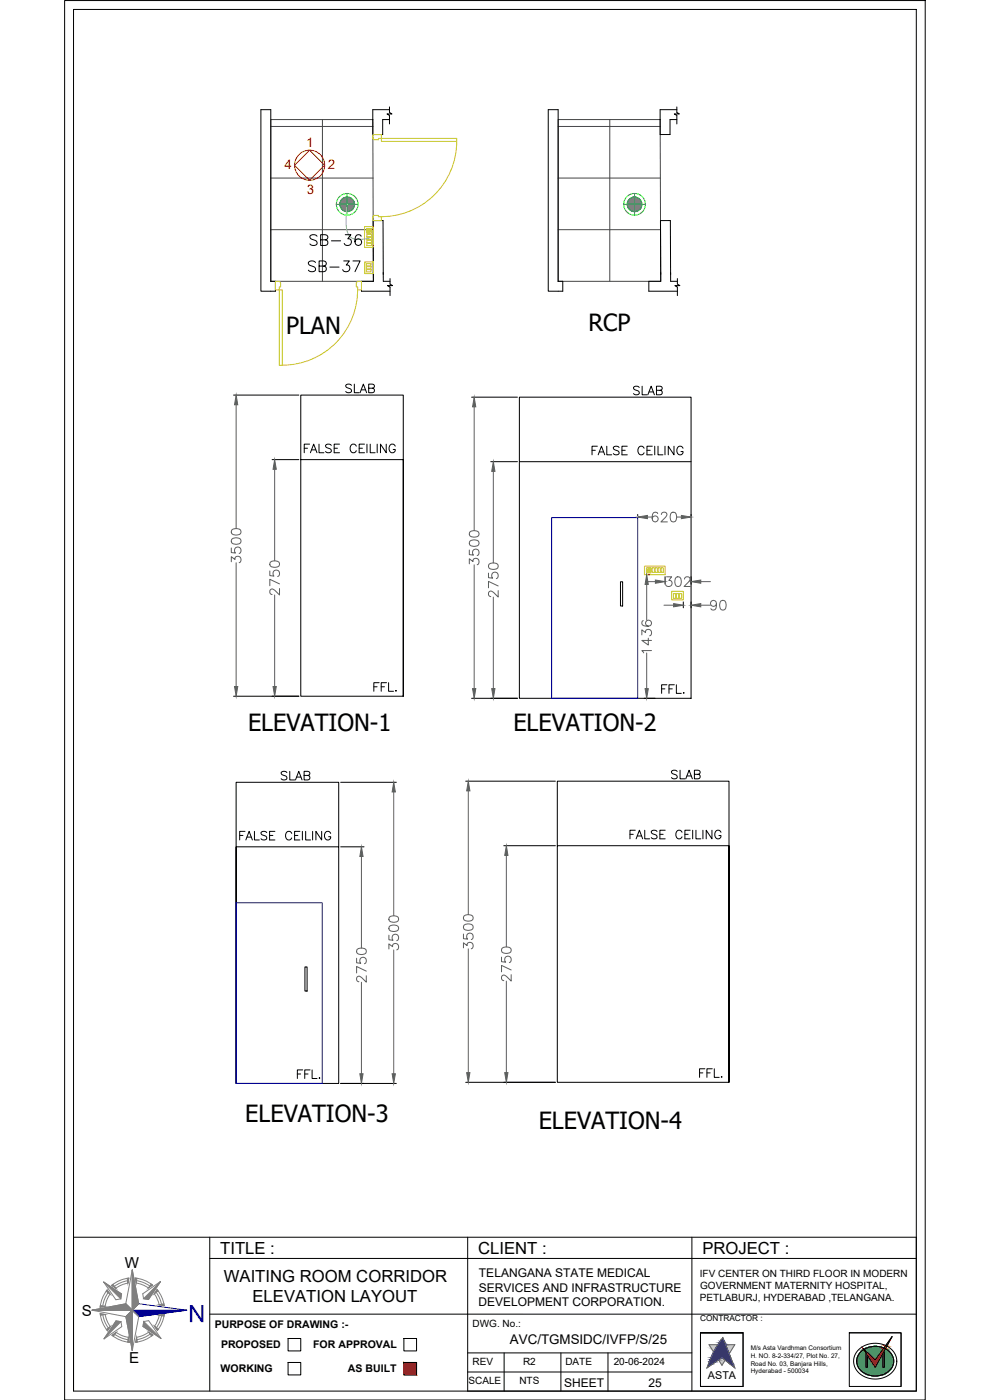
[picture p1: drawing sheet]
<svg xmlns="http://www.w3.org/2000/svg" width="297mm" height="420mm" viewBox="0 0 297 420" stroke-linecap="round" stroke-linejoin="round" font-family="sans-serif">
<!-- layer: ELE-LIGHTING WIRING -->
<path d="M81.2 35.9h30.7l.1 48.5h-30.8zM81.2 38h30.8M96.7 35.9v48.5M167.5 35.9h30.6l.1 48.5h-30.7zM167.5 38h30.7M183 35.9v48.5M81.2 53.4h30.8M167.5 53.4h30.7M81.2 68.9h30.8M167.5 68.9h30.7" fill="none" stroke="#454545" stroke-width=".3"/>
<!-- layer: walls -->
<path d="M81.2 32.9v51.5h1.4v3h-1.4M111.8 32.9l.1 7.5h2.9v-4.5M111.8 35.9h.1M167.5 32.9v51.5h1.4v3h-1.4M198.1 32.9v7.5h2.9v-4.5M112 66.2v18.2h-3.5M112 66.2h2.9l.1 18.2M112 81.8v.6M115 81.8v.6M194.7 84.4h3.5v-18.2h2.9l.1 18.2M198.2 81.8v.6M201.2 81.8v.6" fill="none" stroke="#000" stroke-width=".3"/>
<!-- layer: wall -->
<path d="M108.5 84.4v3M194.7 84.4v3" fill="none" stroke="#000" stroke-width=".3"/>
<!-- layer: ELE-4M UPS P.SB -->
<path d="M109.4 68h2.6v6.2h-2.6zM109.4 78.6h2.6v3.5h-2.6zM193.4 169.9h6.1v2.6h-6.1zM195.7 170.4h.6v1.4h-.6zM196.6 170.4h.6v1.4h-.6zM197.5 170.4h.6v1.4h-.6zM198.3 170.4h.7v1.4h-.7zM201.5 177.5h3.5v2.6h-3.5zM202 178.2h.7v1.4h-.7zM202.9 178.2h.7v1.4h-.7zM203.8 178.2h.7v1.4h-.7z" fill="none" stroke="#ffbf00" stroke-width=".3"/>
<!-- layer: ELE-12W UPS LIGHT -->
<g fill="none" stroke="#0f0" stroke-width=".3">
<path d="M104.2 58.1v6.5M190.4 58.1v6.5M100.9 61.3h6.5M187.1 61.3h6.5"/>
<circle cx="104.2" cy="61.3" r="2.21"/>
<circle cx="104.2" cy="61.3" r="3.3"/>
<circle cx="190.4" cy="61.3" r="2.21"/>
<circle cx="190.4" cy="61.3" r="3.3"/>
</g>
<g fill="none" stroke="#808080" stroke-width=".3">
<path d="M102.4 60l3.1 3.1M102.5 59.9l3.1 3.1M102.6 59.8l3.1 3.1-3.2-3.1M102.6 59.7l3.2 3.1M102.7 59.7l3.1 3.1M102.8 59.6l3.1 3.1M102.9 59.5l3.1 3.1M103 59.5l3 3M103 59.4l3.1 3.1M103.1 59.4l3 3M103.2 59.3l3 3M103.3 59.3l2.9 2.9"/>
<path d="M103.4 59.3l2.8 2.8M103.4 59.2l2.9 2.9M103.5 59.2l2.8 2.8M103.6 59.2l2.7 2.7M103.7 59.2l2.6 2.6M103.8 59.1l2.6 2.6M103.9 59.1l2.5 2.5M104 59.1l2.4 2.4M104.1 59.1l2.3 2.3M104.2 59.1l2.2 2.2M104.4 59.1l2 2M104.5 59.1l1.9 1.9"/>
<path d="M104.6 59.2l1.7 1.7M104.8 59.2l1.5 1.5M105 59.3l1.2 1.2M105.2 59.4l.9 .9M105.5 59.5l.5 .5M188.6 60l3.1 3.1M188.7 59.9l3.1 3.1M188.7 59.8l3.2 3.2M188.8 59.8l3.1 3.1M188.9 59.7l3.1 3.1M189.1 59.6l3.1 3.1M189.1 59.5l3.1 3.1"/>
<path d="M189.2 59.5l3 3M189.3 59.4l3 3.1M189.3 59.4l3 3M189.4 59.3l3 3M189.5 59.3l2.9 2.9M189.6 59.3l2.8 2.8M189.7 59.2l2.8 2.9M189.7 59.2l2.8 2.8M189.8 59.2l2.7 2.7M189.9 59.2l2.6 2.6M190 59.1l2.6 2.6M190.1 59.1l2.5 2.5"/>
<path d="M190.2 59.1l2.4 2.4M190.3 59.1l2.3 2.3M190.5 59.1l2.1 2.2M190.6 59.1l2 2M190.7 59.1l1.9 1.9M190.8 59.2l1.8 1.7M191 59.2l1.5 1.5M191.2 59.3l1.3 1.2M191.4 59.4l1 .9M191.7 59.5l.5 .5M102 61.2l2.3 2.3M102 61.4l2.1 2.1"/>
<path d="M102 61.5l2 2M102 61.1l2.4 2.4M102 61l2.5 2.5M102 61.6l1.9 1.9M102 60.9l2.6 2.6M102 61.7l1.8 1.8M102 60.8l2.7 2.7M102 61.9l1.6 1.6M102 60.7l2.8 2.8M102.1 60.6l2.7 2.8M102.1 62.1l1.3 1.3M102.1 60.6l2.8 2.8"/>
<path d="M102.1 60.5l2.9 2.9M102.2 60.4l2.9 2.9M102.2 62.3l1 1M102.2 60.3l3 3M102.2 60.2l3.1 3.1M102.3 60.2l3 3M102.3 62.5l.7 .7M102.3 60.1l3.1 3.1M188.2 61.2l2.3 2.3M188.2 61.4l2.2 2.1M188.2 61.1l2.4 2.4M188.2 61.5l2 2"/>
<path d="M188.2 61.6l1.9 1.9M188.2 61l2.5 2.5M188.2 60.9l2.6 2.6M188.2 61.7l1.8 1.8M188.2 60.8l2.7 2.7M188.3 61.9l1.5 1.6M188.3 60.7l2.7 2.8M188.3 60.6l2.8 2.8M188.3 62.1l1.3 1.3M188.3 60.6l2.9 2.8M188.3 60.5l2.9 2.9M188.4 60.4l2.9 2.9"/>
<path d="M188.4 62.3l1.1 1M188.4 60.3l3 3M188.5 60.2l3 3-3-3M188.5 62.5l.7 .7M188.5 60.1l3.1 3.1M192.1 62.7l-3.1-3.1 3 3.2"/>
</g>
<!-- layer: ELE-LIGHTING WIRING -->
<path d="M104.2 61.3l-.4 5.7a4.3 4.3 0 0 0 2.5 4.7l1.6 .2 2.9-.3" fill="none" stroke="#63d7b6" stroke-width=".3"/>
<!-- layer: 0 -->
<g fill="none" stroke="#000" stroke-width=".3">
<path d="M19.4 .2h258.2v420h-258.2zM22.1 2.8h252.8v414.7h-252.8zM78.3 32.9v54.5h2.9M111.8 32.9h5.1M114.8 35.9h2.1M116.9 32.1v1.6l.7 .5h-1.5l.8 .5v2.5M164.5 32.9v54.5h3M198.1 32.9h5M201 35.9h2.1M203.1 32.1v1.6l.7 .5h-1.5l.8 .5v2.5M108.5 87.4h8.5M115 84.4h2"/>
<path d="M117 83.6v1.7l.8 .4h-1.5l.7 .5v2.5M194.7 87.4h8.5M201.2 84.4h2M203.2 83.6v1.7l.8 .4h-1.5l.7 .5v2.5M70.1 118.6h19.6M141.5 119.2h13.8M155.8 119.2h51.5v90.4h-51.5zM81.6 137.9h8.1M90.2 137.9h30.8v71h-30.8v-90.3h30.8v90.3M147.2 138.6h8.1M155.8 138.6h51.5M191.3 154.4v.4"/>
<path d="M207.3 154.4v.4M186.2 174.6h.6v7.3h-.6zM194.6 172.5h.2M205 180.6v1.8M207.3 180.6v1.8M70.1 208.9h19.6M141.5 209.6h13.8M193.3 209.6h3.2M102.2 234.8h16.7M139.7 234.4h26.9M101.6 254.1h-30.8v71.1h30.8v-90.4h-30.8v90.4M102.2 254.1h7"/>
<path d="M151.2 253.8h15.4M167.2 253.8h51.5v71h-51.5v-90.4h51.5v90.4M91.5 290.2h.6v7.2h-.6zM102.2 325.2h16.7M139.7 324.8h26.9M140.3 371.3v46.2h134.6M274.9 371.3h-252.8v46.2M222.9 400h-12.7v16.1h12.7M254.8 400h15.6v16.1M210.2 416v-16h12.7v16"/>
</g>
<!-- layer: DOOR -->
<path d="M111.9 40.4h2.5v1.1h-.9v.4h-1.3l-.3-.4zM114.4 41.5h22.6v.9h-22.6zM137 42.4a22.6 22.6 0 0 1-23.5 22.6M112 64.9l.2-.3h1.3v.4h.9v1.2h-2.5zM82.6 84.4h1.2l.4 .4v1.3h-.4v.9h-1.2zM83.8 87h.9v22.6h-.9zM107.3 86.1a22.6 22.6 0 0 1-22.6 23.5M107.3 84.5l1.2-.1v2.6h-1.2v-.9h-.4v-1.3" fill="none" stroke="#c8c92d" stroke-width=".3"/>
<!-- layer: 0 -->
<path d="M165.5 155.3h25.8v54.3h-25.8zM70.8 270.9h25.9v54.3h-25.9z" fill="none" stroke="#00f" stroke-width=".3"/>
<!-- layer: ELE-4M RAW P.SB -->
<g fill="none" stroke="#ffbf00" stroke-width=".3">
<path d="M194 170.4h1.3v1.5h-1.3zM194.6 171.2l-.1 .1M194.6 170.9v.2l-.1-.1M194.6 171.2l-.1 .2M194.7 171.2l.2 .1M194.9 171.2h-.2"/>
<circle cx="194.7" cy="171.2" r=".49"/>
<circle cx="194.7" cy="171.2" r=".04"/>
</g>
<!-- layer: 0 -->
<g fill="none" stroke="#5e5e5e" stroke-width=".3">
<path d="M70.9 121.5v37.1M142.3 122.1v37.2M69.5 159.1a1.85 1.85 0 0 1 2.8 .4v.2a1.56 1.56 0 0 1-2.3 .7 .93 .93 0 0 1-.5-1.3zM82.4 140.8v27.5M141 159.7a2.26 2.26 0 0 1 2.6 0 .95 .95 0 0 1-.4 1.4 2.42 2.42 0 0 1-2.2-.3zM148 141.5v27.4M194.2 155.2h1.5M197.3 154.1a.83 .83 0 0 0-.8-.4 .83 .83 0 0 0-.7 .6 1.7 1.7 0 0 0 .7 2.3 .9 .9 0 0 0 1-.8 .9 .9 0 0 0-.8-1 .9 .9 0 0 0-1 .9M198.4 154.4l.2-.4 .4-.3h.5l.5 .3a.9 .9 0 0 1-.3 1.2l-1.4 1.4h1.9M201.5 153.9a.95 .95 0 0 1 1.4 .4 2.41 2.41 0 0 1-.3 2.2 .94 .94 0 0 1-1.4-.4 2.41 2.41 0 0 1 .3-2.2zM203 155.2h1.4M69.4 168.6v-1.5l1.1 .8a.97 .97 0 0 1 1.4-.9 .97 .97 0 0 1 .3 1.6l-.4 .3"/>
<path d="M69.4 164.4v1.4l1.2 .2a1.03 1.03 0 0 1 0-1.6 1.03 1.03 0 0 1 1.6 .2 1.03 1.03 0 0 1-.4 1.5M69.5 161.8a2.25 2.25 0 0 1 2.7 0 .95 .95 0 0 1-.4 1.4 2.41 2.41 0 0 1-2.3-.3zM70.9 168.9v37.1M81 171.4v1.4l1.2 .1a1.03 1.03 0 0 1 0-1.6 1.03 1.03 0 0 1 1.5 .2 1.03 1.03 0 0 1-.4 1.5M81.1 168.7a2.23 2.23 0 0 1 2.6 0 .94 .94 0 0 1-.4 1.4 2.41 2.41 0 0 1-2.2-.3zM82.4 178.6v27.4M83.9 176.6v2l-1.4-1.4a.87 .87 0 0 0-1.4-.2l-.1 .9 .2 .4 .5 .1M83.9 175.2l-2.9-1.3v1.9M140.8 169.2v-1.5l1.1 .8a.97 .97 0 0 1 1.6-.7 .97 .97 0 0 1-.3 1.7M140.8 165.1v1.4l1.3 .1a1.03 1.03 0 0 1-.1-1.6 1.03 1.03 0 0 1 1.6 .2 1.03 1.03 0 0 1-.4 1.5M141 162.4a2.26 2.26 0 0 1 2.6 0 .95 .95 0 0 1-.4 1.4 2.4 2.4 0 0 1-2.2-.3zM142.3 169.5v37.2"/>
<path d="M146.6 172v1.4l1.2 .1a1.03 1.03 0 0 1 0-1.5 1.03 1.03 0 0 1 1.5 .2 1.03 1.03 0 0 1-.4 1.5M146.7 169.4a2.26 2.26 0 0 1 2.6 0 .95 .95 0 0 1-.4 1.3 2.39 2.39 0 0 1-2.2-.2zM148 179.2v27.5M149.5 177.2v2l-1.4-1.4a.88 .88 0 0 0-1.4-.1l-.1 .8 .2 .4 .5 .1M149.5 175.9l-2.9-1.4v1.9M194 175.4v10.7M192.6 190.5v-1.5l1.1 .9a.97 .97 0 0 1 1.5-.8 .97 .97 0 0 1-.3 1.7M193 186.3a.86 .86 0 0 0-.3 1.2 1.74 1.74 0 0 0 2.8-.4 .9 .9 0 0 0-.8-1 .9 .9 0 0 0-1 .8 .9 .9 0 0 0 .8 1M194 196v10.7M194.5 191.5v2.1l-1.9-1.4h2.9M195.5 195.2h-2.9l.5 .7M199.2 181.6h2.9"/>
<path d="M210.3 181.6h2.9M215 181.1a.9 .9 0 0 1-1.3 .8 .9 .9 0 0 1-.3-1.4 .9 .9 0 0 1 1.4 .1 2.63 2.63 0 0 1-.2 2.3 .85 .85 0 0 1-1.3-.2M216.3 180.3a.94 .94 0 0 1 1.4 .4 2.42 2.42 0 0 1-.2 2.2 .95 .95 0 0 1-1.4-.4 2.39 2.39 0 0 1 .2-2.2zM118.1 237.7v37.1M140.5 237.3v37.2M108.4 257v27.5M151.9 256.7v27.5M116.8 278a1.86 1.86 0 0 1 2.8 .4v.3a1.68 1.68 0 0 1-2.9 0zM116.8 275.3a2.25 2.25 0 0 1 2.6 0 .94 .94 0 0 1-.4 1.3 2.39 2.39 0 0 1-2.2-.2zM139.2 277.7a2.23 2.23 0 0 1 2.6 0 .94 .94 0 0 1-.4 1.4 2.41 2.41 0 0 1-2.2-.3zM139.2 274.9a2.23 2.23 0 0 1 2.6 0 .94 .94 0 0 1-.4 1.4 2.41 2.41 0 0 1-2.2-.3zM107 287.6v1.4l1.2 .1a1.03 1.03 0 0 1 0-1.6 1.03 1.03 0 0 1 1.6 .2 1.03 1.03 0 0 1-.5 1.5"/>
<path d="M107.1 284.9a2.26 2.26 0 0 1 2.7 0 .94 .94 0 0 1-.5 1.4 2.37 2.37 0 0 1-2.2-.2zM108.4 294.8v27.5M109.9 292.8v2l-1.4-1.4a.9 .9 0 0 0-1.2-.3l-.3 .4v.6l.3 .4 .4 .1M109.9 291.4l-2.9-1.3v1.9M116.7 284.8v-1.5l1.1 .8a.97 .97 0 0 1 1.6-.7 .97 .97 0 0 1-.4 1.7M116.7 280.7v1.3l1.2 .2a1.03 1.03 0 0 1 0-1.6 1.03 1.03 0 0 1 1.5 .2 1.03 1.03 0 0 1-.4 1.5M118.1 285.1v37.2M139.1 284.5v-1.5l1.1 .8a.97 .97 0 0 1 1.5-.7 .97 .97 0 0 1-.3 1.6M139.1 280.3v1.4l1.2 .1a1.03 1.03 0 0 1 0-1.5 1.03 1.03 0 0 1 1.5 .2 1.03 1.03 0 0 1-.4 1.5M140.5 284.8v37.1M150.5 287.2v1.4l1.2 .2a1.03 1.03 0 0 1 0-1.6 1.03 1.03 0 0 1 1.5 .2 1.03 1.03 0 0 1-.4 1.5M150.6 284.6a1.85 1.85 0 0 1 2.8 .4v.3a1.56 1.56 0 0 1-2.4 .7 .94 .94 0 0 1-.4-1.4z"/>
<path d="M151.9 294.4v27.5M153.4 292.5v1.9l-1.4-1.4a.87 .87 0 0 0-1.4-.1l-.1 .8 .7 .6M153.4 291.1l-2.9-1.4v2"/>
</g>
<g fill="#5e5e5e" stroke="#5e5e5e" stroke-width=".3">
<path d="M142.3 119.2l.5 2.9h-1z"/>
<path d="M141.8 206.7h1l-.5 2.9z"/>
<path d="M148 138.6l.5 2.9h-1z"/>
<path d="M147.5 206.7h1l-.5 2.9z"/>
<path d="M191.3 155.2l2.9-.5v1z"/>
<path d="M204.4 154.7l2.9 .5-2.9 .5z"/>
<path d="M202.1 181.1l2.9 .5-2.9 .5z"/>
<path d="M207.3 181.6l3-.5v1z"/>
<path d="M194 172.5l.5 2.9h-1z"/>
<path d="M193.5 206.7h1l-.5 2.9z"/>
<path d="M118.1 234.8l.5 2.9h-.9z"/>
<path d="M117.7 322.3h.9l-.5 2.9z"/>
<path d="M108.4 254.1l.5 2.9h-.9z"/>
<path d="M108 322.3h.9l-.5 2.9z"/>
<path d="M140.5 234.4l.5 2.9h-1z"/>
<path d="M140 321.9h1l-.5 2.9z"/>
<path d="M151.9 253.8l.5 2.9h-1z"/>
<path d="M151.4 321.9h1l-.5 2.9z"/>
<path d="M70.9 118.6l.4 2.9h-.9z"/>
<path d="M70.4 206h.9l-.4 2.9z"/>
<path d="M82.4 137.9l.5 2.9h-1z"/>
<path d="M81.9 206h1l-.5 2.9z"/>
</g>
<!-- layer: HATCH -->
<path d="M274.9 371.3v46.2" fill="none" stroke="#000" stroke-width=".3"/>
<!-- layer: TITLE -->
<g fill="none" stroke="#808080" stroke-width=".3">
<path d="M27.6 393.2h12.1l-1.9 2 1.9-2zM30.9 394.6l.7 2.4 .9 1.6M31.1 384.7l5.4 3.6-.3 1.5-1.4 .3zM32.2 387.1l.8 1.3-.9 1.7-.6 1.9-1.4 .3a9.7 9.7 0 0 1 2.1-5.2zM32.2 399.4a9.7 9.7 0 0 1-2.1-5.2l1.5 .3 .5 1.9 1 1.7-.9 1.3M32.4 388l-.9 1.6-.7 2.3M33.5 385.8a9.7 9.7 0 0 1 5.2-2.2l-.3 1.5-1.9 .5-1.7 1zM34.8 396.4l1.5 .3 .2 1.4-5.3 3.7zM37.7 391.3l2 1.9-2-1.9M37.7 391.3l-10.1 1.9 10.2 2 1.9 10.1 1.9-10.2M38.3 384.4l-2.4 .7-1.6 .9M39.7 381.1v12.1v-12.1"/>
<path d="M40.6 383.6a9.7 9.7 0 0 1 5.2 2.1l-1.3 .8-1.7-.9-1.9-.5zM41 384.3l2.3 .7 1.6 .9M41.6 391.3l-1.9-10.2-2 10.2M41.6 391.3l-1.9 1.9v12.1v-12.1l1.9 1.9-1.9-1.9zM42.8 388.3l5.4-3.7-3.6 5.4-1.5-.2zM43.1 396.6l1.5-.2 3.7 5.3-5.4-3.6zM46.9 387.9l1.1 2 .5 1.8M47.1 387l1.3 1.9 .9 2.9-1.5-.2-.6-1.7-.9-1.6zM47.8 394.7l1.5-.2-.6 2.2-1.5 2.6-.8-1.3 .8-1.5zM48.5 394.6l-.4 1.8-1.2 2M33.6 400.7l1.3-.8 1.7 .9 1.9 .5 .3 1.5M33.6 400.7a9.7 9.7 0 0 0 5.2 2.1"/>
<path d="M34.4 400.5l1.6 .9 2.4 .7M45 400.4l-1.5 .9-2.4 .7M45.9 400.6a9.7 9.7 0 0 1-5.2 2.2l.3-1.5 1.9-.5 1.7-1 1.3 .8"/>
</g>
<g fill="#808080" stroke="#808080" stroke-width=".3">
<path d="M39.7 381.1l1.9 10.2-1.9 1.9z"/>
<path d="M39.7 393.2v12.1l-1.9-10.1z"/>
<path d="M44.6 399.8l1.3 .8-.4 .4z"/>
<path d="M43.1 396.6l5.2 5.1-5.4-3.6z"/>
<path d="M46.4 398l1.1 .9-.3 .4z"/>
<path d="M41 401.3l.2 1.5h-.5z"/>
<path d="M38.5 401.3l.3 1.5h-.5z"/>
<path d="M31.9 399l1.2-.9-.9 1.3z"/>
<path d="M33.6 400.7l1.3-.8-.9 1.2z"/>
<path d="M34.8 396.4l1.5 .3-5.1 5.1z"/>
<path d="M27.6 393.2l10.1-1.9 2 1.9z"/>
<path d="M30.1 394.2l1.5 .3-1.5 .2z"/>
<path d="M30.1 391.8l1.4 .2-1.4 .3z"/>
<path d="M48.2 384.6l-3.6 5.4-1.5-.2z"/>
<path d="M45.3 385.4l.5 .3-1.3 .8z"/>
<path d="M47.1 387l.3 .4-1.1 .9z"/>
<path d="M40.6 383.6h.5l-.2 1.5z"/>
<path d="M31.1 384.7l5.4 3.6-.3 1.5z"/>
<path d="M38.1 383.7l.6-.1-.3 1.5z"/>
<path d="M32.2 387.1l.8 1.3-1.2-.9z"/>
<path d="M33.5 385.8l.4-.3 .9 1.1z"/>
<path d="M47.7 391.6l1.5-.3 .1 .5z"/>
<path d="M47.8 394.7l1.5-.2-.1 .5z"/>
</g>
<path d="M41.6 391.3l14.4 1.9-14.4 1.9" fill="none" stroke="#00f" stroke-width=".3"/>
<path d="M39.7 393.2h16.3l-14.4 1.9z" fill="#00f" stroke="#00f" stroke-width=".3"/>
<!-- layer: MEP_HVAC_TEXT -->
<path d="M62.9 377.7h212M62.9 371.3v46.2M207.6 371.3v46.2M62.9 394.4h77.4M140.3 394.4h134.6M140.3 406h67.3M140.3 411.8h67.3M151.3 406v11.5M168.3 406v11.5M182.4 406v11.5" fill="none" stroke="#000" stroke-width=".3"/>
<!-- layer: 0.0 -->
<path d="M210.2 400h12.7v16.1h-12.7zM222.9 400h-12.7v16.1M254.8 400h15.6v16.1h-15.6zM86.4 401.7h3.8v3.7h-3.8zM86.4 408.9h3.8v3.7h-3.8zM121.2 401.7h3.8v3.7h-3.8zM121.2 408.9h3.8v3.7h-3.8zM257.6 405.1l1.6-1.2 2.2-.7h2.4l2.2 .7 1.6 1.2 1.2 1.8 .3 1.9-.5 1.7-1.5 1.9-2.5 1.2-2.8 .2-2.6-.7-1.9-1.5-1.1-2.1 .1-2.2 .5-1.2zM258.3 405.6a6.2 6.2 0 0 1 9.5 1.3 4.5 4.5 0 0 1-4.2 6 5.3 5.3 0 0 1-6.6-4.4 3.9 3.9 0 0 1 1.3-2.9zM259 404.8l3.6 3.4 5.1-7.1-5.1 9.2zM259.8 406v4.3h.5v-3.5M265.4 405.3v5h-.5v-4.1" fill="none" stroke="#000" stroke-width=".3"/>
<!-- layer: MEP_HVAC_TEXT -->
<path d="M121.2 408.9l3.8 3.7v-3.7zM121.2 408.9l3.8 3.7h-3.8z" fill="#f00" stroke="#f00" stroke-width=".3"/>
<!-- layer: 0.0 -->
<g fill="#000" stroke="#000" stroke-width=".3">
<path d="M265.4 405.3v.7h-.4z"/>
<path d="M259.8 406.2l.5 .6zM259.8 406.2l.5 .6h-.5z"/>
<path d="M259.8 406.8l.5 3.5v-3.5zM259.8 406.8l.5 3.5h-.5z"/>
<path d="M265 406l.4 .2zM265 406l.4 .2z"/>
<path d="M264.9 406.2l.5 4.1v-4.1zM264.9 406.2l.5 4.1h-.5z"/>
</g>
<g fill="#139b48" stroke="#139b48" stroke-width=".3">
<path d="M262.5 404.1h.3z"/>
<path d="M262.3 412.9h.6z"/>
<path d="M262.5 404.1h.4zM262.3 404.1h.6z"/>
<path d="M262.3 404.1h.7zM262.2 404.1h.8z"/>
<path d="M262.2 404.1h1zM262 404.1h1.2z"/>
<path d="M262 404.1h1.3zM261.9 404.1h1.4z"/>
<path d="M261.9 404.1h1.5zM261.8 404.1h1.6z"/>
<path d="M261.8 404.1h1.7zM261.7 404.1h1.8z"/>
<path d="M261.7 404.1h2zM261.5 404.1h2.2z"/>
<path d="M261.5 404.1l2.3 .1zM261.4 404.2h2.4z"/>
<path d="M261.4 404.2h2.5zM261.3 404.2h2.6z"/>
<path d="M261.3 404.2h2.7zM261.2 404.2h2.8z"/>
<path d="M261.2 404.2h3zM261 404.2h3.2z"/>
<path d="M261 404.2l3.3 .1zM260.9 404.3h3.4z"/>
<path d="M260.9 404.3h3.5zM260.8 404.3h3.6z"/>
<path d="M260.8 404.3h3.7zM260.7 404.3h3.8z"/>
<path d="M260.7 404.3l3.9 .1zM260.5 404.4h4.1z"/>
<path d="M260.5 404.4h4.2zM260.5 404.4h4.2z"/>
<path d="M260.5 404.4l4.4 .1zM260.3 404.5h4.6z"/>
<path d="M260.3 404.5h4.7zM260.2 404.5h4.8z"/>
<path d="M260.2 404.5h4.9zM260.1 404.5h5z"/>
<path d="M260.1 404.5l5.1 .1zM260 404.6h5.2z"/>
<path d="M260 404.6h5.2zM259.9 404.6h5.2z"/>
<path d="M259.9 404.6h5.2zM259.6 404.7h5.5z"/>
<path d="M259.6 404.7h5.5zM259.4 404.8h5.6z"/>
<path d="M265.6 404.8l.3 .1zM265.6 404.8l.3 .1z"/>
<path d="M259.4 404.8h5.6zM259.2 405h5.7z"/>
<path d="M265.6 404.9l.5 .1zM265.6 404.9l.5 .1z"/>
<path d="M259.1 405l.1 .1zM259 405.1h.2z"/>
<path d="M265.5 405l.8 .2zM265.5 405l.8 .2z"/>
<path d="M259 405.1l.3 .2zM258.8 405.3h.5z"/>
<path d="M265.5 405.2l.9 .1zM265.5 405.2l.9 .1h-1z"/>
<path d="M265.4 405.3h1.1zM265.4 405.3h1.1z"/>
<path d="M258.8 405.3l.6 .1zM258.6 405.4h.8z"/>
<path d="M265.4 405.3l1.2 .1zM265.4 405.3l1.2 .1z"/>
<path d="M258.6 405.4l.9 .2zM258.4 405.6l.2-.2 .9 .2z"/>
<path d="M265.4 405.4l1.4 .2zM265.4 405.4l1.4 .2h-1.4z"/>
<path d="M258.4 405.6l1.2 .1zM258.3 405.7l.1-.1 1.2 .1z"/>
<path d="M265.4 405.6l1.6 .1zM265.4 405.6l1.6 .1h-1.6z"/>
<path d="M258.3 405.7l1.4 .2-.1-.2zM258.3 405.7l1.4 .2h-1.6z"/>
<path d="M265.4 405.7l1.7 .2zM265.4 405.7l1.7 .2h-1.7z"/>
<path d="M258.1 405.9l1.7 .1zM258.1 405.9l1.7 .1h-1.8z"/>
<path d="M258 406l1.8 .1zM258 406l1.8 .1z"/>
<path d="M265.4 405.9l1.9 .2-.2-.2zM265.4 405.9l1.9 .2h-1.9z"/>
<path d="M258 406.1l1.8 .1v-.1zM258 406.1l1.8 .1h-2z"/>
<path d="M265.4 406.1l2 .2-.1-.2zM265.4 406.1l2 .2h-2z"/>
<path d="M257.8 406.2l2 .2v-.2zM257.8 406.2l2 .2h-2.1z"/>
<path d="M265.4 406.3l2.1 .1-.1-.1zM265.4 406.3l2.1 .1h-2.1z"/>
<path d="M257.7 406.4l2.1 .2v-.2zM257.7 406.4l2.1 .2h-2.2z"/>
<path d="M265.4 406.4l2.2 .2-.1-.2zM265.4 406.4l2.2 .2h-2.2z"/>
<path d="M257.6 406.6l2.2 .2v-.2zM257.6 406.6l2.2 .2h-2.3z"/>
<path d="M265.4 406.6l2.3 .2-.1-.2zM265.4 406.6l2.3 .2h-2.3z"/>
<path d="M257.5 406.8l2.3 .2v-.2zM257.5 406.8l2.3 .2h-2.4z"/>
<path d="M265.4 406.8l2.4 .2-.1-.2zM265.4 406.8l2.4 .2h-2.4z"/>
<path d="M257.4 407l2.4 .1v-.1zM257.4 407l2.4 .1h-2.5z"/>
<path d="M265.4 407l2.5 .2-.1-.2zM265.4 407l2.5 .2h-2.5z"/>
<path d="M257.3 407.1l2.5 .2v-.2zM257.3 407.1l2.5 .2h-2.6z"/>
<path d="M265.4 407.2l2.6 .2-.1-.2zM265.4 407.2l2.6 .2h-2.6z"/>
<path d="M257.2 407.3l2.6 .2v-.2zM257.2 407.3l2.6 .2h-2.6z"/>
<path d="M265.4 407.4l2.6 .2v-.2zM265.4 407.4l2.6 .2h-2.6z"/>
<path d="M257.2 407.5l2.6 .2v-.2zM257.2 407.5l2.6 .2h-2.7z"/>
<path d="M265.4 407.6l2.7 .2-.1-.2zM265.4 407.6l2.7 .2h-2.7z"/>
<path d="M257.1 407.7l2.7 .2v-.2zM257.1 407.7l2.7 .2h-2.7z"/>
<path d="M265.4 407.8l2.7 .2v-.2zM265.4 407.8l2.7 .2h-2.7z"/>
<path d="M257.1 407.9l2.7 .2v-.2zM257.1 407.9l2.7 .2h-2.7z"/>
<path d="M265.4 408l2.7 .2v-.2zM265.4 408l2.7 .2h-2.7z"/>
<path d="M259.2 405l3.4 3.2 2.3-3.2zM259.2 405l3.4 3.2z"/>
<path d="M257.1 408.1l2.7 .2v-.2zM257.1 408.1l2.7 .2h-2.8z"/>
<path d="M265.4 408.2l2.7 .2v-.2zM265.4 408.2l2.7 .2h-2.7z"/>
<path d="M257 408.3l2.8 .2v-.2zM257 408.3l2.8 .2h-2.8z"/>
<path d="M265.4 408.4l2.7 .2v-.2zM265.4 408.4l2.7 .2h-2.7z"/>
<path d="M257 408.5l2.8 .3v-.3zM257 408.5l2.8 .3h-2.8z"/>
<path d="M265.4 408.6l2.7 .2v-.2zM265.4 408.6l2.7 .2h-2.7z"/>
<path d="M257 408.8l2.8 .2v-.2zM257 408.8l2.8 .2h-2.7z"/>
<path d="M265.4 408.8l2.7 .2v-.2zM265.4 408.8l2.7 .2h-2.7z"/>
<path d="M257.1 409l2.7 .2v-.2zM257.1 409l2.7 .2h-2.7z"/>
<path d="M265.4 409l2.7 .2v-.2zM265.4 409l2.7 .2h-2.7z"/>
<path d="M257.1 409.2l2.7 .2v-.2zM257.1 409.2l2.7 .2h-2.7z"/>
<path d="M265.4 409.2l2.6 .2 .1-.2zM265.4 409.2l2.6 .2h-2.6z"/>
<path d="M257.1 409.4l2.7 .2v-.2zM257.1 409.4l2.7 .2h-2.6z"/>
<path d="M265.4 409.4l2.6 .2v-.2zM265.4 409.4l2.6 .2h-2.6z"/>
<path d="M257.2 409.6l2.6 .2v-.2zM257.2 409.6l2.6 .2h-2.5z"/>
<path d="M265.4 409.6l2.5 .2 .1-.2zM265.4 409.6l2.5 .2h-2.5z"/>
<path d="M257.3 409.8l2.5 .1v-.1zM257.3 409.8l2.5 .1h-2.5z"/>
<path d="M265.4 409.8l2.4 .2 .1-.2zM265.4 409.8l2.4 .2h-2.4z"/>
<path d="M257.3 409.9l2.5 .2v-.2zM257.3 409.9l2.5 .2h-2.4z"/>
<path d="M265.4 410l2.3 .2 .1-.2zM265.4 410l2.3 .2h-2.3z"/>
<path d="M264.9 406.2v4.1zM264.9 406.2v4.1h-2.3z"/>
<path d="M260.3 406.8l2.3 3.5zM260.3 406.8l2.3 3.5h-2.3z"/>
<path d="M257.4 410.1l2.4 .2v-.2zM257.4 410.1l2.4 .2h-2.3z"/>
<path d="M265.4 410.2l2.2 .1 .1-.1zM265.4 410.2l2.2 .1h-2.2z"/>
<path d="M262.6 410.3h2.3zM262.6 410.3h2.3z"/>
<path d="M260.3 410.3h2.3zM260.3 410.3h2.3z"/>
<path d="M257.5 410.3h2.3zM257.5 410.3h2.3z"/>
<path d="M257.5 410.3h10.1zM257.5 410.3l10.1 .1z"/>
<path d="M257.6 410.4l10 .1v-.1zM257.6 410.4l10 .1h-10z"/>
<path d="M257.6 410.5h10zM257.6 410.5h9.9z"/>
<path d="M257.7 410.5h9.8zM257.7 410.5l9.7 .2z"/>
<path d="M257.8 410.7h9.6zM257.8 410.7h9.6z"/>
<path d="M257.8 410.7h9.6zM257.8 410.7l9.5 .2z"/>
<path d="M257.9 410.9h9.4zM257.9 410.9h9.4z"/>
<path d="M257.9 410.9h9.4zM257.9 410.9l9.3 .1z"/>
<path d="M258 411h9.2zM258 411l9.1 .1z"/>
<path d="M258.1 411.1h9zM258.1 411.1l8.9 .1z"/>
<path d="M258.2 411.2h8.8zM258.2 411.2h8.8z"/>
<path d="M258.2 411.2h8.8zM258.2 411.2l8.7 .2z"/>
<path d="M258.3 411.4h8.6zM258.3 411.4h8.5z"/>
<path d="M258.4 411.4h8.4zM258.4 411.4l8.3 .1z"/>
<path d="M258.5 411.5h8.2zM258.5 411.5h8.2z"/>
<path d="M258.5 411.5h8.2zM258.5 411.5l8 .2z"/>
<path d="M258.7 411.7h7.8zM258.7 411.7h7.8z"/>
<path d="M258.7 411.7h7.8zM258.7 411.7l7.6 .1z"/>
<path d="M258.9 411.8h7.4zM258.9 411.8h7.4z"/>
<path d="M258.9 411.8h7.4zM258.9 411.8l7.2 .1z"/>
<path d="M259.1 411.9h7zM259.1 411.9l7 .1z"/>
<path d="M259.1 412h7zM259.1 412l6.8 .1z"/>
<path d="M259.3 412.1h6.6zM259.3 412.1h6.6z"/>
<path d="M259.3 412.1h6.6zM259.3 412.1l6.4 .1z"/>
<path d="M259.5 412.2h6.2zM259.5 412.2h6.2z"/>
<path d="M259.5 412.2h6.2zM259.5 412.2l6 .1z"/>
<path d="M259.7 412.3h5.8zM259.7 412.3h5.8z"/>
<path d="M259.7 412.3h5.8zM259.7 412.3l5.6 .1z"/>
<path d="M259.9 412.4h5.4zM259.9 412.4h5.4z"/>
<path d="M259.9 412.4h5.4zM259.9 412.4l5.2 .1z"/>
<path d="M260.1 412.5h5zM260.1 412.5h4.9z"/>
<path d="M260.2 412.5h4.8zM260.2 412.5l4.6 .1z"/>
<path d="M260.3 412.6h4.5zM260.3 412.6h4.5z"/>
<path d="M260.4 412.6h4.4zM260.4 412.6h4.2z"/>
<path d="M260.6 412.6h4zM260.6 412.6l4 .1z"/>
<path d="M260.6 412.7h4zM260.6 412.7h3.8z"/>
<path d="M260.8 412.7h3.6zM260.8 412.7h3.5z"/>
<path d="M260.9 412.7h3.4zM260.9 412.7l3.2 .1z"/>
<path d="M261.1 412.8h3zM261.1 412.8h3z"/>
<path d="M261.1 412.8h3zM261.1 412.8h2.8z"/>
<path d="M261.3 412.8h2.6zM261.3 412.8h2.5z"/>
<path d="M261.4 412.8h2.4zM261.4 412.8l2.2 .1z"/>
<path d="M261.6 412.9h2zM261.6 412.9h2z"/>
<path d="M261.6 412.9h2zM261.6 412.9h1.8z"/>
<path d="M261.8 412.9h1.6zM261.8 412.9h1.5z"/>
<path d="M261.9 412.9h1.4zM261.9 412.9h1.2z"/>
<path d="M262.1 412.9h1zM262.1 412.9h1z"/>
<path d="M262.1 412.9h1zM262.1 412.9h.8z"/>
<path d="M262.3 412.9h.5zM262.4 412.9h.4z"/>
</g>
<g fill="#ed1f24" stroke="#ed1f24" stroke-width=".3">
<path d="M267.7 401.1l-1.5 2.7h-.5z"/>
<path d="M265.7 403.8h.5z"/>
<path d="M265.2 404.6h.1z"/>
<path d="M265.3 404.6h.4z"/>
<path d="M265.7 403.8l.4 .1zM265.9 403.9h.2z"/>
<path d="M265.7 403.8l.2 .1zM265.7 403.8l.2 .1z"/>
<path d="M265.7 403.9l.4 .1zM265.7 403.9l.4 .1z"/>
<path d="M265.6 404l.2 .6 .3-.6zM265.6 404l.2 .6h-.6z"/>
<path d="M265.2 404.6h.6zM265.2 404.6h.5z"/>
<path d="M265.3 404.6l.4 .1zM265.5 404.7h.2z"/>
<path d="M265.1 404.6l.4 .1zM265.1 404.6l.4 .1z"/>
<path d="M265.1 404.7l.6 .1zM265.1 404.7l.6 .1z"/>
<path d="M265 404.8l.5 .2 .2-.2zM265 404.8l.5 .2h-.6z"/>
<path d="M264.9 405l-1.1 3.2 1.7-3.2zM264.9 405l-1.1 3.2h-1.2z"/>
<path d="M259.2 405l3.4 3.2zM259.2 405l3.4 3.2h-1.4z"/>
<path d="M261.2 408.2l1.4 2.1zM261.2 408.2h2.6l-1.2 2.1z"/>
</g>
<!-- layer: 0 -->
<path d="M259 404.8l.2 .2z" fill="#ed1f24" stroke="#ed1f24" stroke-width=".3"/>
<g fill="#c7c8ca" stroke="#c7c8ca" stroke-width=".3">
<path d="M213.7 405.1h.7l-.1 .3z"/>
<path d="M217.7 403.6h2.8l-1.4 2.1z"/>
<path d="M215.6 408.1l1-.7 .9 .7z"/>
<path d="M215.6 408.1l2 .1z"/>
<path d="M212.8 403.6l2.6 .2 .2-.2zM212.8 403.6l2.6 .2h-2.5z"/>
<path d="M212.9 403.8l2.3 .3 .2-.3zM212.9 403.8l2.3 .3h-2.1z"/>
<path d="M213.1 404.1l1.9 .2 .2-.2zM213.1 404.1l1.9 .2h-1.8z"/>
<path d="M213.2 404.3l1.6 .3 .2-.3zM213.2 404.3l1.6 .3h-1.4z"/>
<path d="M213.4 404.6l1.2 .3 .2-.3zM213.4 404.6l1.2 .3h-1z"/>
<path d="M213.6 404.9l.8 .2 .2-.2zM213.6 404.9l.8 .2h-.7z"/>
<path d="M213.7 405.1l.2 .3h.4zM213.9 405.4h.4l-.2 .3z"/>
<path d="M217.7 403.6l.9 2.1h.5zM218.6 405.7h.5l-.3 .6z"/>
<path d="M215.6 408.1l2 .1zM215.7 408.2h1.9l-1 1.5z"/>
</g>
<path d="M215.6 408.1l1 1.6 1-1.5M215.8 403.6h-3l1.3 2.1M216.9 401.5l3.6 9-3.9-3.1-4.5 3.1 2.1-5zM217.7 403.6h2.8l-1.7 2.7" fill="none" stroke="#636466" stroke-width=".3"/>
<g fill="#293189" stroke="#293189" stroke-width=".3">
<path d="M216.9 401.5l.2 .5h-.6z"/>
<path d="M212.6 409.3h1.3l-1.8 1.2z"/>
<path d="M216.6 407.4h2.6l.8 1.9z"/>
<path d="M216.5 402l.8 .5-.2-.5zM216.5 402l.8 .5h-1.2z"/>
<path d="M216.1 402.5l1.4 .5-.2-.5zM216.1 402.5l1.4 .5h-1.7z"/>
<path d="M215.8 403l1.9 .6-.2-.6zM215.8 403l1.9 .6h-2.3z"/>
<path d="M215.4 403.6l2.4 .2-.1-.2zM215.4 403.6l2.4 .2h-2.6z"/>
<path d="M215.2 403.8l2.7 .3-.1-.3zM215.2 403.8l2.7 .3h-2.9z"/>
<path d="M215 404.1l3 .3-.1-.3zM215 404.1l3 .3h-3.1z"/>
<path d="M214.9 404.4l3.2 .3-.1-.3zM214.9 404.4l3.2 .3h-3.4z"/>
<path d="M214.7 404.7l3.5 .2-.1-.2zM214.7 404.7l3.5 .2h-3.6z"/>
<path d="M214.6 404.9l3.8 .3-.2-.3zM214.6 404.9l3.8 .3h-4z"/>
<path d="M214.4 405.2l4.1 .3-.1-.3zM214.4 405.2l4.1 .3h-4.3z"/>
<path d="M214.2 405.5l4.4 .3-.1-.3zM214.2 405.5l4.4 .3h-4.5z"/>
<path d="M214.1 405.8l4.6 .3-.1-.3zM214.1 405.8l4.6 .3h-4.7z"/>
<path d="M214 406.1l4.8 .2-.1-.2zM214 406.1l4.8 .2h-5z"/>
<path d="M213.8 406.3l5.1 .3-.1-.3zM213.8 406.3l5.1 .3h-5.2z"/>
<path d="M213.7 406.6l5.3 .3-.1-.3zM213.7 406.6l5.3 .3h-5.4z"/>
<path d="M213.6 406.9l5.6 .3-.2-.3zM213.6 406.9l5.6 .3h-5.8z"/>
<path d="M213.4 407.2l5.8 .2v-.2zM213.4 407.2l5.8 .2h-5.9z"/>
<path d="M213.3 407.4h3.3zM213.3 407.4l3.2 .1z"/>
<path d="M213.3 407.5l2.3 .6 .9-.6zM213.3 407.5l2.3 .6h-2.5z"/>
<path d="M213.1 408.1l1.7 .6 .8-.6zM213.1 408.1l1.7 .6h-2z"/>
<path d="M216.6 407.4l2.4 1.9h1zM219 409.3h1l.5 1.2z"/>
<path d="M212.8 408.7l1.1 .6 .9-.6zM212.8 408.7l1.1 .6h-1.3z"/>
</g>
<!-- layer: EQP ASBUILT -->
<path d="M78.3 32.9h2.9M164.5 32.9h3" fill="none" stroke="#000" stroke-width=".3"/>
<!-- layer: 0 -->
<g fill="none" stroke="#f00" stroke-width=".3">
<path d="M88.4 49.6l4.5-4.5 4.5 4.5-4.5 4.5z"/>
<circle cx="92.9" cy="49.6" r="4.5"/>
</g>
<!-- layer: EQP -->
<path d="M199.5 173.1v2.2M207.3 173.1v2.2" fill="none" stroke="#000" stroke-width=".3"/>
<path d="M193.7 174.6h2.9M200 173.1h1.5l-.8 1.1a.97 .97 0 0 1 .7 1.6 .97 .97 0 0 1-1.7-.3M202.9 173.2a.94 .94 0 0 1 1.4 .5 1.47 1.47 0 0 1-1 2.3 1.86 1.86 0 0 1-.4-2.8zM205.4 173.8l.1-.4 .4-.3h.6l.4 .3a.9 .9 0 0 1-.3 1.2l-1.4 1.4h2M210.3 174.6h2.9" fill="none" stroke="#5e5e5e" stroke-width=".3"/>
<g fill="#5e5e5e" stroke="#5e5e5e" stroke-width=".3">
<path d="M196.6 174.1l2.9 .5-2.9 .4z"/>
<path d="M207.3 174.6l3-.5v.9z"/>
</g>
<text font-size="7.1" fill="#c8c92d" x="91.4" y="82.9">SB-37</text>
<g font-size="7.1">
<text x="85.9" y="100.2">PLAN</text>
<text x="176.5" y="99.2">RCP</text>
<text x="74.4" y="219.5">ELEVATION-1</text>
<text x="154" y="219.4">ELEVATION-2</text>
<text x="73.6" y="336.8">ELEVATION-3</text>
<text x="161.6" y="338.7">ELEVATION-4</text>
</g>
<text font-size="7.1" fill="#00f" x="61.6" y="391.7" transform="rotate(-180 61.6 391.7)">N</text>
<text font-size="6.6" x="91.7" y="74.8">SB-36</text>
<g font-size="6.2">
<text x="102.7" y="119.2">SLAB</text>
<text x="90" y="137.2">FALSE CEILING</text>
<text x="110.8" y="208.8">FFL.</text>
</g>
<g font-size="5.7">
<text x="188.7" y="119.6">SLAB</text>
<text x="176.4" y="137.6">FALSE CEILING</text>
<text x="197.2" y="209.2">FFL.</text>
<text x="83.3" y="235.3">SLAB</text>
<text x="200.4" y="234.9">SLAB</text>
<text x="70.6" y="253.3">FALSE CEILING</text>
<text x="187.7" y="252.9">FALSE CEILING</text>
<text x="87.8" y="324.9">FFL.</text>
<text x="208.5" y="324.6">FFL.</text>
</g>
<g font-size="5">
<text x="66.1" y="376.3">TITLE :</text>
<text x="143.5" y="376.3">CLIENT :</text>
<text x="210.7" y="376.3">PROJECT :</text>
<text x="67.2" y="384.8">WAITING ROOM CORRIDOR</text>
<text x="75.8" y="390.8">ELEVATION LAYOUT</text>
</g>
<g font-size="4.5">
<text x="37.5" y="380.6">W</text>
<text x="24.5" y="394.9">S</text>
<text x="38.8" y="409.2">E</text>
</g>
<g font-size="4" fill="#f00">
<text x="91.8" y="44.1">1</text>
<text x="85.3" y="50.7">4</text>
<text x="98.4" y="50.7">2</text>
<text x="92.1" y="58.3">3</text>
</g>
<text font-size="4" x="153" y="403.5">AVC/TGMSIDC/IVFP/S/25</text>
<g font-size="3.6">
<text x="143.7" y="383.3">TELANGANA STATE MEDICAL</text>
<text x="143.6" y="387.6">SERVICES AND INFRASTRUCTURE</text>
<text x="143.5" y="392">DEVELOPMENT CORPORATION.</text>
<text x="169.3" y="416.1">SHEET</text>
<text x="194.5" y="416.1">25</text>
</g>
<g font-size="3.2">
<text x="64.4" y="398.5">PURPOSE OF DRAWING :-</text>
<text x="66.3" y="404.6">PROPOSED</text>
<text x="94" y="404.6">FOR APPROVAL</text>
<text x="66.2" y="411.6">WORKING</text>
<text x="104.4" y="411.6">AS BUILT</text>
<text x="212.4" y="413.8">ASTA</text>
</g>
<g font-size="3">
<text x="210" y="383.3">IFV CENTER ON THIRD FLOOR IN MODERN</text>
<text x="210.1" y="386.9">GOVERNMENT MATERNITY HOSPITAL,</text>
<text x="210" y="390.5">PETLABURJ, HYDERABAD ,TELANGANA.</text>
<text x="141.8" y="398.3">DWG. No.:</text>
<text x="141.8" y="409.7">REV</text>
<text x="156.9" y="409.7">R2</text>
<text x="169.7" y="409.7">DATE</text>
<text x="184.1" y="409.7">20-06-2024</text>
<text x="140.6" y="415.4">SCALE</text>
<text x="155.8" y="415.4">NTS</text>
</g>
<text font-size="2.5" x="210.1" y="396.6">CONTRACTOR :</text>
<g font-size="1.9">
<text x="225.2" y="407.6">H. NO. 8-2-334/27, Plot No. 27,</text>
<text x="225.3" y="405.3">M/s Asta Vardhman Consortium</text>
<text x="225.2" y="409.9">Road No. 03, Banjara Hills,</text>
<text x="225.2" y="412.2">Hyderabad - 500034</text>
</g>
</svg>
